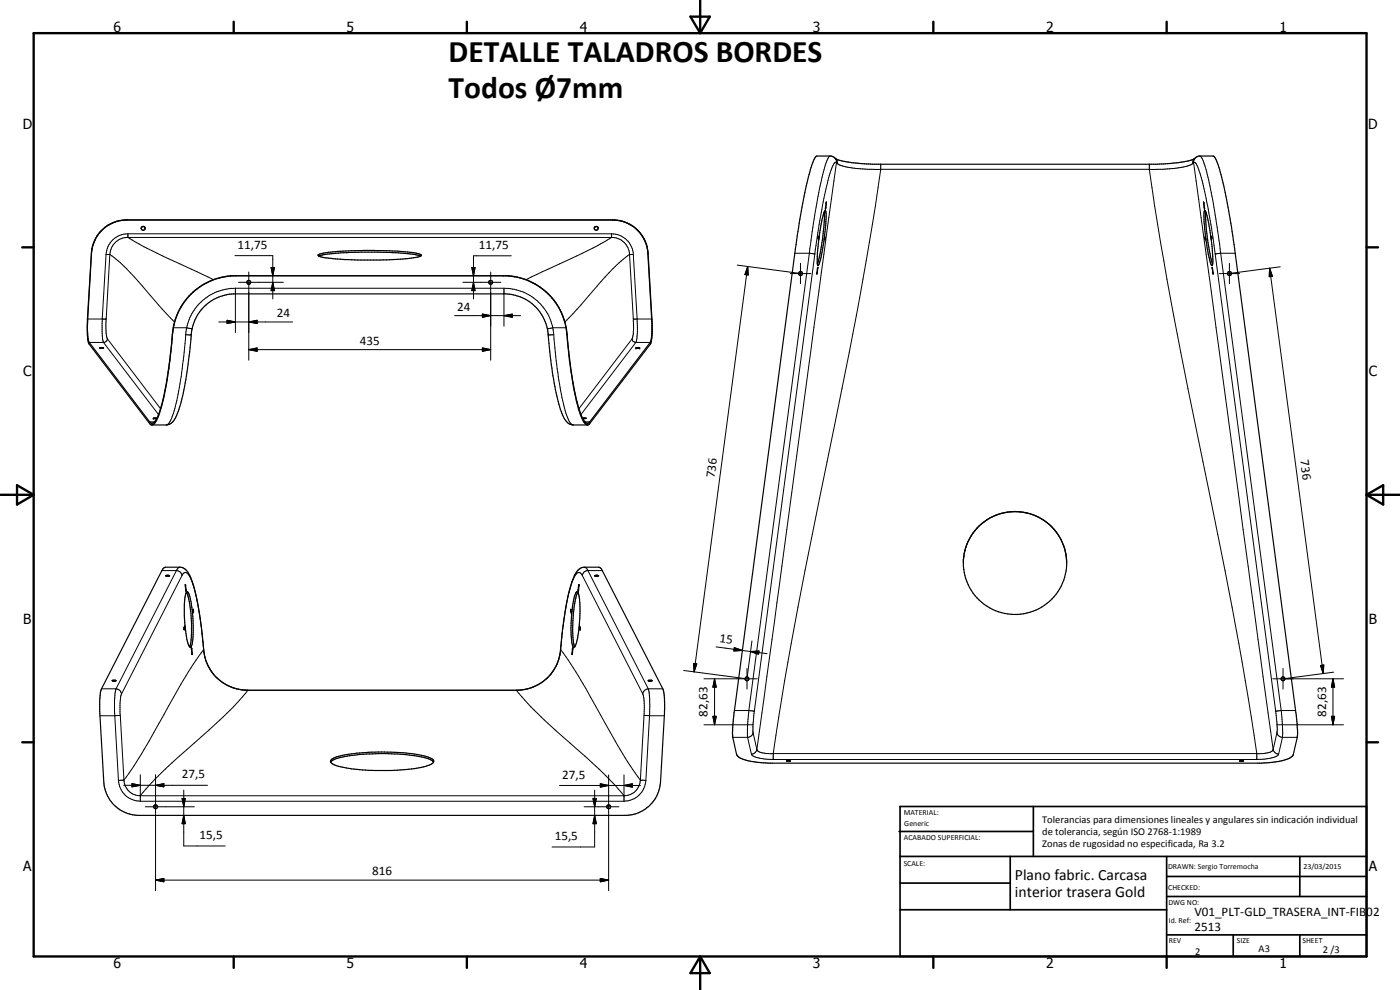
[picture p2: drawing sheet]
<svg xmlns="http://www.w3.org/2000/svg" width="420mm" height="297mm" viewBox="0 0 420 297" stroke-linecap="round" stroke-linejoin="round" font-family="sans-serif">
<g fill="none" stroke="#000" stroke-width=".35">
<path d="M250.6 47.5a15.6 15.6 0 0 0 5.5 1.4l5.7 .4h85.6a42 42 0 0 0 10.3-1.3l.9-.4M250.7 47.6h.1M358.6 47.6l.5-.5 .7-.3h4.3a5.8 5.8 0 0 1 1.7 3.5l.6 2.1a205.5 205.5 0 0 1 4.3 23.6l18.3 138.5 .4 6-1.3 5.9a5.5 5.5 0 0 1-4 2l-5.6 .6h-147.8a19.4 19.4 0 0 1-9.1-1.9l-.5-.7-1.2-5.4v-3.3l.4-3.8 18.2-137.9a219.1 219.1 0 0 1 4.1-22.8l1.2-4.1a3.6 3.6 0 0 1 1.4-2.3h4.2l1.3 .8M358.6 47.5v.1M35.1 66.4a10.6 10.6 0 0 0-7.6 9.7l-1.3 21.6 .4 4.7 18.3 24.2a.96 .96 0 0 0 1 .4 .96 .96 0 0 0 .7-.8l.3-.3a50.4 50.4 0 0 0 3.7-15.5l1-7.4M36.1 66.2l148.2-.2 1.5 .2M36.1 66.2l-1 .2M36.6 66.1l-.5 .1M37 66h147.4a10.8 10.8 0 0 1 10 10.1l1.3 21-.1 3.5-.4 2-18.2 24a.93 .93 0 0 1-1 .4 .93 .93 0 0 1-.7-.8 42.9 42.9 0 0 1-3.8-14.7l-1.2-9.9a20 20 0 0 0-5.2-12.8M42.4 68.3v.2M42.5 68.2l-.1 .3M42.8 67.9h.3"/>
<path d="M42.8 67.9l-.4 .4M42.8 68h.3M43.1 67.9a.58 .58 0 0 1 .4 .8 .58 .58 0 0 1-.7 .3l-.4-.5M43.1 68l.4 .3M95.5 76.5l.2-.1a48 48 0 0 1 13.6-1.3h2.9a78.6 78.6 0 0 1 13.2 1l1 .4a1.85 1.85 0 0 1-1.8 .8l-3.7 .4-5 .3-10.4-.1a41.9 41.9 0 0 1-9.8-1.1zM95.7 76.8a53.3 53.3 0 0 1 12.8-1.2h4.9a53.9 53.9 0 0 1 12.8 1.2M178.4 68.3a.58 .58 0 0 0 .5 .8 .58 .58 0 0 0 .6-.8M178.5 68.2l-.1 .1M178.8 67.9l-.4 .4M178.8 67.9h.3M178.8 68h.3M179.1 67.9l.4 .4"/>
<path d="M179.4 68.2l.1 .1M185.9 66.2a10.6 10.6 0 0 1 8.6 9.8l1.2 21.1v3l-.3 2.8-18.5 24.4-.4 .2h-4.5a4.2 4.2 0 0 1-3.4-3.5 112.9 112.9 0 0 1-4.3-25.3 13.2 13.2 0 0 0-12.5-10.5h-81.7a13.3 13.3 0 0 0-12.8 13.5 95.4 95.4 0 0 1-3.8 21.7 5.6 5.6 0 0 1-2.9 4l-5.2 .1-.4-.2-18.4-24.4-.4-2.8v-4.3l1.2-19.8a10.7 10.7 0 0 1 7.7-9.6M245.6 70.9l.2 .4-.2 .4zM247.4 63.5v.3a64.8 64.8 0 0 1-1.5 13.2l-.6 2.2M247.5 71.2l.1 .5-.2 .2zM247.5 63.3l.2-.1a38.9 38.9 0 0 1-1.1 13l-.7 2.7-.5 .8-.1-2.7 .3-4.4a39.3 39.3 0 0 1 1.9-9.3zM247.7 62.6h.1M247.9 61l-.2 1.6M248 61l-.2 1.6M248 60.7v.3zM361.5 62.4l-.3-1.8 .3 2M361.5 62.6h.1"/>
<path d="M361.6 71.2h.2l.1 .7zM361.9 63.5l.1 5.2 .5 4.1 .8 4.2 .6 2.2M361.9 71.7l-.6-6.8 .1-1.5 .1-.2 .2 .1a43 43 0 0 1 2.1 10.7l.1 5.2M361.9 71.7l1.3 6.9 .4 1 .2 .1 .1-.5M363.5 70.9l.2 .8zM52.9 95.2l-.9 3.1-.5 4.6M52.9 95.2a34.5 34.5 0 0 0-1.5 9l-.6 4.9M55.7 90.1l-1.8 2.8-1 2.3M56.8 88.8a16.7 16.7 0 0 0-3.9 6.4M70 82.8a19.2 19.2 0 0 0-12.6 5.5M151.9 82.8a18.6 18.6 0 0 1 13.3 6M152 82.7h-82.1a19 19 0 0 0-13.7 6.8"/>
<path d="M152 82.7l2.5 .3 2.4 .6M157.6 83.9a20 20 0 0 1 7.5 4.9M165.2 88.8a18.8 18.8 0 0 1 5.1 12.9l.6 6.4a68.4 68.4 0 0 0 4 17.9l.6 1 .8 .5M245.4 80.2l-.3 2zM363.8 80.2l.2 1.6M363.8 80.3h.1M363.8 80.3l.3 1.5M364 81.8l.1 .3M29.9 104.4h1.2zM29.9 104.4h.1M50.8 109.3a63.6 63.6 0 0 1-3.7 16.7l-.7 1-.8 .5M190.8 104.4h1.2z"/>
<path d="M47.1 125.5h-1.1l1 .1M174.8 125.5h1.1l-1 .1M292 159.9l-1 1.6-1.2 2.7M294.6 157.1a15.8 15.8 0 0 0-4.8 7.2M296.2 156l-2.4 1.9-1.2 1.4M296.9 155.6a15.5 15.5 0 0 1 20.6 4.7M306.3 153.6a15 15 0 0 0-11 3M307 153.7a15.4 15.4 0 0 1 13.1 15.3M48.9 170.6l.8-.4h4.3a3.6 3.6 0 0 1 3.1 2.6 76 76 0 0 1 3.9 20.9 13.3 13.3 0 0 0 12.2 13.4h82.9a13.4 13.4 0 0 0 12.2-13.4 76.2 76.2 0 0 1 4-20.9 3.7 3.7 0 0 1 3.1-2.6h4.3l.9 .7 18.4 36 .4 2.8 .1 3-1.3 21.9a10.7 10.7 0 0 1-10.1 10l-147.8-.1a10.5 10.5 0 0 1-9.1-9.4l-1.3-21.7v-3.2l.3-2.8zM49.7 172.8l.4-.2 .8 .1-.2 .2zM49.7 172.8h.1M55.7 175.4l.1 1.9"/>
<path d="M55.7 175.4h.1M55.8 177.3h.1M55.9 177.7l.4 .7 .5 2.1 .7 6.4-.1 4.4-.5 2.8M56.1 177.6a3.4 3.4 0 0 1 1.2 2.9l.6 5.8v5.6a2.26 2.26 0 0 1-.9 2.3l-.5-.8-.4-1.6-.8-7.1 .2-5.3zM173 177.6a1.06 1.06 0 0 1 .8 1.3l.3 5.2a27.9 27.9 0 0 1-1.6 10l-.3 .1a14.5 14.5 0 0 1-.8-7.2 25.2 25.2 0 0 1 1.6-9.3zM173.4 177.7a31.8 31.8 0 0 0-1.5 13l.3 2.3 .3 1.1M173.7 175.4h.1M173.7 175.4l-.1 1.9zM178.5 172.8l.3-.2 .9 .2M178.5 172.8h.1M178.5 172.8h1.1M179.7 172.8h-.1"/>
<path d="M289.4 166l-.3 2M289.8 164.3l-.2 .9M289.8 164.2a15.5 15.5 0 0 0 12.7 20 15.5 15.5 0 0 0 17.6-15.8M317.8 160.8l.9 1.7M319.1 163.4l.8 2.7 .2 1.9M55.2 188.2l.2-.3-.1 1M55.2 188.3l.1 .6M55.2 188.2v.1M55.3 188.9v.1M57.5 194.4l.2 2zM57.6 196.3v.1M58 182.8l.1 .8-.2 .3z"/>
<path d="M171.4 182.8v.1M171.4 182.9l.2 .3-.1 .7-.2-.4zM171.7 196.3v.1M171.9 194.4l-.2 1.9M171.9 194.5l-.2 1.9M171.9 194.4h.1M173.9 187.9l.2 .3v.8zM173.9 188h.1M33.7 204.2h1.1l-.7 .2zM194.6 204.2l.3 .2 .8-.1M194.6 204.1v.1M194.6 204.1l1.1 .1"/>
<path d="M195.7 204.2v.1M99.3 228.6a9.6 9.6 0 0 1 5.6-1.9h.8a70.1 70.1 0 0 1 20.8 .4 6.4 6.4 0 0 1 3.6 1.5M99.5 227.9a20.6 20.6 0 0 1 9.3-2.1 55.2 55.2 0 0 1 20.1 1.5l.4 .2a.93 .93 0 0 1 .9 .9 .93 .93 0 0 1-.9 1 35.7 35.7 0 0 1-12 1.8h-4.8a39 39 0 0 1-12.3-1.8l-1-.8zM236 228.3l.5-.2 .7 .2-.6 .2zM372 228.3l1.1-.1a.54 .54 0 0 1-1 .2zM373.2 228.3h.1"/>
<circle cx="74.7" cy="84.7" r=".58"/>
<circle cx="147.3" cy="84.7" r=".58"/>
<circle cx="240.3" cy="82.1" r=".6"/>
<circle cx="369" cy="82.1" r=".59"/>
<circle cx="224.2" cy="203.7" r=".59"/>
<circle cx="385.1" cy="203.7" r=".58"/>
<circle cx="46.7" cy="242.1" r=".58"/>
<circle cx="182.7" cy="242.1" r=".59"/>
</g>
<g fill="none" stroke="#000" stroke-width=".3">
<path d="M249.1 46.8a9.1 9.1 0 0 0-2 4.8 216.5 216.5 0 0 0-4.2 24.4l-18.2 137.2M250.7 47.6l.4 1-24 176.3M250.7 47.6l.5 .7 .1 .8M264.3 50.8l-6.5-.2a15.5 15.5 0 0 1-6.4-1.4l-.7-.5a19.4 19.4 0 0 0-2.8 7.9l-2.1 10.8-1.3 8.8M264.3 50.8h80.6M264.3 49.3v1.5M264.3 50.8a1320.2 1320.2 0 0 1-16.1 87.7l-7.7 38.2a1013.9 1013.9 0 0 0-8.4 49.4M344.9 49.3v1.5M344.9 50.8a1024.1 1024.1 0 0 0 11.6 65.8 2574.1 2574.1 0 0 1 16.3 82l4.4 27.5M358 49.1a21.1 21.1 0 0 1-9.2 1.7h-3.9M358.2 48.8l.4-.1a12.6 12.6 0 0 1 2.2 5.4l1.8 8.6 1.4 8.4 18.9 142.3M358.2 48.8l-.2 .3"/>
<path d="M358.2 48.8l23.9 176.1M358.5 47.6l-.5 .7v.8M358.6 47.6l-.4 1.2M360.1 46.8a7.8 7.8 0 0 1 1.9 4.1 216.1 216.1 0 0 1 4.3 25.1l18.2 137.2M27.4 76l.1 .1M31.8 76.4l-1.1 19.3-.1 3.8 .3 2.9 16.7 22M33 76.3l-1.2 .1M33 76.3l-1.1 19.4M33 76.3a5.4 5.4 0 0 1 4.9-5.1h146.2a5.4 5.4 0 0 1 4.8 5.1M33 76.3a51.3 51.3 0 0 1 9.7 9.6l6 6.9 3.7 3.8M38 66h.1M38.4 70.1v1.1l4.8 2.8 20.8 9.9"/>
<path d="M38.4 70.1a6.6 6.6 0 0 0-6.6 6.3M38.4 70.1h145.1M70.5 76.7h11.4v13M153.4 76.8h-11.3v12.9M183.5 70.1v1.1l-4.8 2.8-20.8 9.9M183.5 70.1a6.5 6.5 0 0 1 6.6 6.3M183.8 66h.1M188.9 76.3l1.2 .1M188.9 76.3l1.2 19.4M188.9 76.3l-.6 .5a66.2 66.2 0 0 0-11.5 11.8l-7.3 8M190.1 76.4l1.2 21.3-.1 3.8-.3 1.1-16.5 21.8M194.5 76l-.1 .1"/>
<path d="M221.3 79.5l18.2 2.5M224.4 80l.2 2.5-1-.1zM224.4 80l-16.1 121.6M238.5 76h4.7l1.3 .2M240.2 79v6.1M244.5 76.2l-18.1 137.2M247.8 62.2l.1 .1M247.9 61h.1M361.2 61h.1M361.5 62.2l-.1 .1M369 79v6.1M370.7 76h-4.7l-1.3 .2"/>
<path d="M31.9 95.7h-5.6M31.9 95.7l-.1 3.9 .4 2.1M52.1 98.3h3.9M56 98.3l-.3 2.1M56 98.3l1.6 .4M65.6 96.6h22.2M68.1 96.1l2.5 .5-2.5 .5zM70.6 86.5a15 15 0 0 0-14.6 11.8M70.6 86.5h80.6M70.6 86.5v13.3M70.8 82.7l.1 .1M71.6 84.7h13.4"/>
<path d="M74.7 96.6l2.5-.5v1zM74.7 81.6v26.5M81.4 80.3h1l-.5 2.5zM81.9 84.7l.5 2.5h-1zM136.4 94.7h19.8M138.9 84.7h11.4M141.6 80.3h1l-.5 2.5zM142.1 84.7l.5 2.5h-1zM144.8 94.2l2.5 .5-2.5 .5zM147.3 81.6v26.5M151.2 82.7l-.1 .1M151.2 94.7l2.5-.5v1z"/>
<path d="M151.2 86.5a15 15 0 0 1 14.7 11.8M151.2 86.5v11.4M164.3 98.7h.1M165.9 98.3h4M165.9 98.3l.3 2.1M165.9 98.3l-1.6 .4M190.1 95.7h5.5M190.1 95.7v4.4l-.4 1.6M237.2 82.1h6.2M245.2 81.8h.1M245.3 80.6h.1M363.9 80.6h-.1"/>
<path d="M364 81.8h.1M365.9 82.1h6.2M381 80.5l.9 2.4-1 .1zM381 80.5l16.1 121.6M384.2 80.1l-14.5 1.9M32.2 101.7l-.2 .7-.7 .3h-4.5M32.2 101.7l16 20.9M51.7 100.3l.1 .1M55.7 100.4l-.4 5.3a77.9 77.9 0 0 1-4 20.3l-.6 1-.8 .5M55.7 100.4l1.7 .1M74.7 104.9l2.5-.5v1zM74.7 104.9h72.6"/>
<path d="M144.8 104.4l2.5 .5-2.5 .5zM166.2 100.4l.5 5.3a81 81 0 0 0 3.9 20.3l.7 1 .7 .5M166.2 100.4l-1.7 .1M170.2 100.3l-.1 .1M189.7 101.7l.2 .7 .7 .3h4.5M189.7 101.7l-15.9 20.9M44.9 126.6h1.5M175.5 126.6h1.5M48.6 171.2h4.3M52.9 171.2l-18.1 35.5M52.9 171.2a1.67 1.67 0 0 1 1.7 1.5M54 170.2l-.5 .2-.6 .8"/>
<path d="M54.6 172.7a.99 .99 0 0 1 .6-.8 .99 .99 0 0 1 1.1 .2 24.5 24.5 0 0 1 3.2 10.1l.9 5.4 .7 7.3M54.6 172.7l-18.1 35.5M55.7 176.9h.1M55.7 175.6l-.1 .1M173.5 176.9h.1M173.6 175.6l.2 .1M174.8 172.7a1.07 1.07 0 0 0-1-1 1.07 1.07 0 0 0-1.1 .9 42.2 42.2 0 0 0-3.5 13.8l-.9 8.5M174.8 172.7l18.1 35.5M175.4 170.2l.5 .2 .5 .8M176.4 171.2h4.4M176.4 171.2l-1.1 .4-.5 1.1M176.4 171.2l18.2 35.5"/>
<path d="M55.2 188.6h.2M55.3 188.9h.1M57.6 195.9h.1M57.6 194.7h-.2M57.8 183.6h.3M57.9 183.9h.1M61.1 194.9h.1M61.1 194.9l.3 1.7M61.1 194.9a103.4 103.4 0 0 0-7.5 11.6l-11.1 19.7-5.3 7.9M61.4 196.6h.1M61.4 196.6a13.2 13.2 0 0 0 13 10.5M168 196.6h.1"/>
<path d="M168 196.6a13.1 13.1 0 0 1-13 10.5M168.2 194.9h.1M168.3 194.9l-.3 1.7M168.3 194.9l.7 1a180.7 180.7 0 0 1 12.7 21.2l5.9 10.3 4.6 6.7M171.3 183.6h.3M171.5 183.9h.1M171.7 195.9h.1M171.8 194.7h.1M173.9 188.6h.2M174.1 188.9h.1M208.1 199.1l1 .1-.8 2.4zM214.9 194.1l10.3 1.4"/>
<path d="M220.4 194.3l2.4 .9-2.6 .1zM225.2 195.5l2.6-.2-.1 1zM225.2 195.5l5 .6M225.7 192.3l-1.4 10.6M396.3 199.7l1-.2-.2 2.6zM30 214.8h4.4M30.5 206.7h4.3M34.4 214.8l1.1 19.4M34.8 206.7l-.4 3.5v4.6M34.8 206.7l1.1 .4 .6 1.1M36.1 214.6l-1.7 .2M36.1 214.6l1.1 19.5"/>
<path d="M36.5 208.2l-.5 2.9 .1 3.5M74.4 207.1h.1M74.4 207.1h80.6M74.4 207.1l-4.3 5-3.1 3-10.9 9.8a111.9 111.9 0 0 0-14 13.9M155 207.1h.1M155 207.1l1.6 2a154.7 154.7 0 0 0 16.7 15.8l7.6 6.9 3.8 4 2.6 3M192.9 208.2l.4 2.4v4M193.3 214.6l6.1 .2M193.3 214.6l-1.1 19.5M194.6 206.7l.4 3v4.3l-1.2 20.2M194.6 206.7l-1.1 .4-.6 1.1M194.6 206.7h4.3"/>
<path d="M205.2 201.2l18.2 2.4M211.3 203.7h16M211.3 217.5h14.7M213.9 214.9h1.1l-.6 2.6zM214.4 203.7l.6 2.5h-1.1zM214.4 203.7v13.8M220.4 213.2h4.3M224.2 200.6v6.2M224.7 213.2l-.3 4.5v3.5M224.7 213.2l1.6 .2M226 219.8a1.7 1.7 0 0 1-1.6 1.4M226 217.5v2.3"/>
<path d="M226 219.8l1.1 5.1M226.3 213.4h.1M226.4 213.4l-.4 4.1M382 203.7h21.2M382.9 213.4h.1M382.9 213.4l.3 4.1M383.2 219.8a1.7 1.7 0 0 0 1.7 1.4M383.2 219.8l-1.1 5.1M383.2 217.5v2.3M383.2 217.5h20M384.5 213.2l-1.6 .2M384.5 213.2l.4 4.5v3.5"/>
<path d="M384.5 213.2h4.3M385.1 200.6v6.2M399.6 214.9h.9l-.5 2.6zM400 203.7l.5 2.5h-.9zM400 203.7v13.8M400.3 201.7l-14.5 1.9M35.5 234.2a6.6 6.6 0 0 0 6.6 6.2M37.1 235.6h25.2M37.2 234.1l-1.7 .1M37.2 234.1a4.9 4.9 0 0 0 4.9 4.7M39.6 235.1l2.5 .5-2.5 .5zM42.1 232.5v7.9"/>
<path d="M42.1 238.8h145.2M46.7 235.6l2.5-.5v1zM46.7 232.5v34.8M54.6 239.6h1l-.5 2.5zM55.1 237.1v16.7h12.5M167.9 235.7h24.3M178 239.6h1l-.5 2.5zM178.5 237.1v17h-12.8M180.2 235.2l2.5 .5-2.5 .5zM182.7 232.5v34.8M187.3 235.7l2.5-.5v1zM187.3 232.5v7.9"/>
<path d="M192.2 234.1l1.6 .1M192.2 234.1a4.9 4.9 0 0 1-4.9 4.7M193.8 234.2a6.6 6.6 0 0 1-6.5 6.2M219.9 221.2h4.5M224.4 221.2l1.1 5M225.5 226.2a3.6 3.6 0 0 0 3 1.4l3.6 .3M227.1 224.9l-.5 .9-1.1 .4M227.1 224.9a2.68 2.68 0 0 0 2.7 1.2h2.3M232.1 226.1v1.8M232.1 226.1h145.1M232.1 227.9h145.1M377.2 226.1v1.8"/>
<path d="M382.1 224.9a1.7 1.7 0 0 0 1.6 1.3M382.1 224.9l-.1 .1a4.7 4.7 0 0 1-3.9 1.1h-.9M383.7 226.2a3.6 3.6 0 0 1-3 1.4l-3.5 .3M384.9 221.2l-1.2 5M384.9 221.2h4.4M42.1 240.4h145.2M43.6 242.1h14.7M55.1 244.6l.5 2.5h-1zM175.3 242.1h10.4M178.5 244.6l.5 2.5h-1zM46.7 264.1l2.5-.5v1zM46.7 264.1h136"/>
<path d="M180.2 263.6l2.5 .5-2.5 .5z"/>
</g>
<g fill="#000">
<circle cx="358.5" cy="47.6" r=".18"/>
<circle cx="245.7" cy="71.7" r=".18"/>
<circle cx="247.5" cy="71.2" r=".18"/>
<circle cx="247.7" cy="62.6" r=".18"/>
<circle cx="361.5" cy="62.6" r=".18"/>
<circle cx="363.5" cy="71.7" r=".18"/>
<circle cx="190.8" cy="104.4" r=".18"/>
<circle cx="192" cy="104.4" r=".18"/>
<circle cx="46" cy="125.5" r=".18"/>
<circle cx="55.7" cy="175.4" r=".18"/>
<circle cx="173.6" cy="177.3" r=".18"/>
<circle cx="55.4" cy="187.9" r=".18"/>
<circle cx="57.5" cy="194.4" r=".18"/>
<circle cx="171.5" cy="183.9" r=".18"/>
<circle cx="173.9" cy="187.9" r=".18"/>
</g>
<g fill="none" stroke="#000" stroke-width=".71">
<path d="M10.1 9.9h400v277.1h-400zM70.1 6.5v3.4M140.1 6.5v3.4M207.2 5h5.8l-2.9 4.9zM210.1 0v9.9M280.1 6.5v3.4M350.1 6.5v3.4M6.7 74.2h3.4M410.1 74.2h3.5M.1 148.5h10M5.1 145.6l5 2.9-5 2.9zM410.1 148.5h10"/>
<path d="M410.1 148.5l5-2.9v5.8zM6.7 222.7h3.4M410.1 222.7h3.5M70.1 287v3.4M140.1 287v3.4M210.1 287v10M210.1 287l2.9 5h-5.8zM280.1 287v3.4M350.1 287v3.4"/>
</g>
<g fill="none" stroke="#000" stroke-width=".51">
<path d="M269.8 249.5h40.3M270.1 242h140v45h-140zM270.1 257h140M303.2 257v16M310.1 242v15M350.1 257v30M390.1 257v12M270.1 265h33.1M270.1 273h80M350.1 269h60M350.1 263h60M350.1 280.5h60"/>
<path d="M370.1 280.5v6.5M390.1 280.5v6.5"/>
</g>
<g fill="#000">
<path d="M68.1 96.1l2.5 .5-2.5 .5zM74.7 96.6l2.5-.5v1zM81.4 80.3h1l-.5 2.5zM81.9 84.7l.5 2.5h-1zM141.6 80.3h1l-.5 2.5zM142.1 84.7l.5 2.5h-1zM144.8 94.2l2.5 .5-2.5 .5zM151.2 94.7l2.5-.5v1zM224.4 80l.2 2.5-1-.1zM381 80.5l.9 2.4-1 .1zM74.7 104.9l2.5-.5v1zM144.8 104.4l2.5 .5-2.5 .5z"/>
<path d="M208.1 199.1l1 .1-.8 2.4zM220.4 194.3l2.4 .9-2.6 .1zM225.2 195.5l2.6-.2-.1 1zM396.3 199.7l1-.2-.2 2.6zM213.9 214.9h1.1l-.6 2.6zM214.4 203.7l.6 2.5h-1.1zM399.6 214.9h.9l-.5 2.6zM400 203.7l.5 2.5h-.9zM39.6 235.1l2.5 .5-2.5 .5zM46.7 235.6l2.5-.5v1zM54.6 239.6h1l-.5 2.5zM178 239.6h1l-.5 2.5z"/>
<path d="M180.2 235.2l2.5 .5-2.5 .5zM187.3 235.7l2.5-.5v1zM55.1 244.6l.5 2.5h-1zM178.5 244.6l.5 2.5h-1zM46.7 264.1l2.5-.5v1zM180.2 263.6l2.5 .5-2.5 .5z"/>
</g>
<g font-size="9.4">
<text x="134.7" y="18.6">DETALLE TALADROS BORDES</text>
<text x="134.7" y="29.4">Todos Ø7mm</text>
</g>
<g font-size="4.7">
<text x="304.6" y="263.9">Plano fabric. Carcasa</text>
<text x="304.6" y="269.3">interior trasera Gold</text>
</g>
<g font-size="4.2">
<text x="34" y="9.6">6</text>
<text x="104" y="9.6">5</text>
<text x="174" y="9.6">4</text>
<text x="244" y="9.6">3</text>
<text x="314" y="9.6">2</text>
<text x="384" y="9.6">1</text>
<text x="6.8" y="38.7">D</text>
<text x="410.6" y="38.7">D</text>
<text x="7" y="112.9">C</text>
<text x="410.8" y="112.9">C</text>
<text x="7" y="187.1">B</text>
<text x="410.8" y="187.1">B</text>
<text x="7" y="261.4">A</text>
<text x="410.8" y="261.4">A</text>
<text x="34" y="290.4">6</text>
<text x="104" y="290.4">5</text>
<text x="174" y="290.4">4</text>
<text x="244" y="290.4">3</text>
<text x="314" y="290.4">2</text>
<text x="384" y="290.4">1</text>
</g>
<g font-size="3.9">
<text x="71.3" y="74.7">11,75</text>
<text x="143.7" y="74.7">11,75</text>
<text x="83.1" y="95.1">24</text>
<text x="137.2" y="93.2">24</text>
<text x="108" y="103.4">435</text>
<text x="214.4" y="143.6" transform="rotate(-82 214.4 143.6)">736</text>
<text x="390.3" y="138.1" transform="rotate(82 390.3 138.1)">736</text>
<text x="215.8" y="192.7" transform="rotate(7 215.8 192.7)">15</text>
<text x="212.4" y="215.1" transform="rotate(-90 212.4 215.1)">82,63</text>
<text x="398" y="215.1" transform="rotate(-90 398 215.1)">82,63</text>
<text x="54.6" y="233.6">27,5</text>
<text x="168.7" y="233.6">27,5</text>
<text x="59.9" y="251.8">15,5</text>
<text x="166.5" y="252.1">15,5</text>
<text x="111.7" y="262.5">816</text>
<text x="358.5" y="275">V01_PLT-GLD_TRASERA_INT-FIB02</text>
<text x="358.5" y="279.4">2513</text>
</g>
<g font-size="3.1">
<text x="312.7" y="246.8">Tolerancias para dimensiones lineales y angulares sin indicación individual</text>
<text x="312.7" y="250.4">de tolerancia, según ISO 2768-1:1989</text>
<text x="312.7" y="254">Zonas de rugosidad no especificada, Ra 3.2</text>
<text x="358.7" y="286.5">2</text>
<text x="377.7" y="285.6">A3</text>
<text x="397" y="285.9">2 /3</text>
</g>
<g font-size="2.4">
<text x="271.2" y="244.4">MATERIAL:</text>
<text x="271.3" y="252">ACABADO SUPERFICIAL:</text>
<text x="271.4" y="247.9">Generic</text>
<text x="271.2" y="259.7">SCALE:</text>
<text x="350.6" y="260.8">DRAWN: Sergio Torremocha</text>
<text x="391.2" y="260.6">23/03/2015</text>
<text x="350.6" y="267">CHECKED:</text>
<text x="350.6" y="271.4">DWG NO:</text>
<text x="350.8" y="276.9">Id. Ref:</text>
<text x="350.8" y="282.8">REV</text>
<text x="371.2" y="282.9">SIZE</text>
<text x="390.9" y="282.9">SHEET</text>
</g>
</svg>
